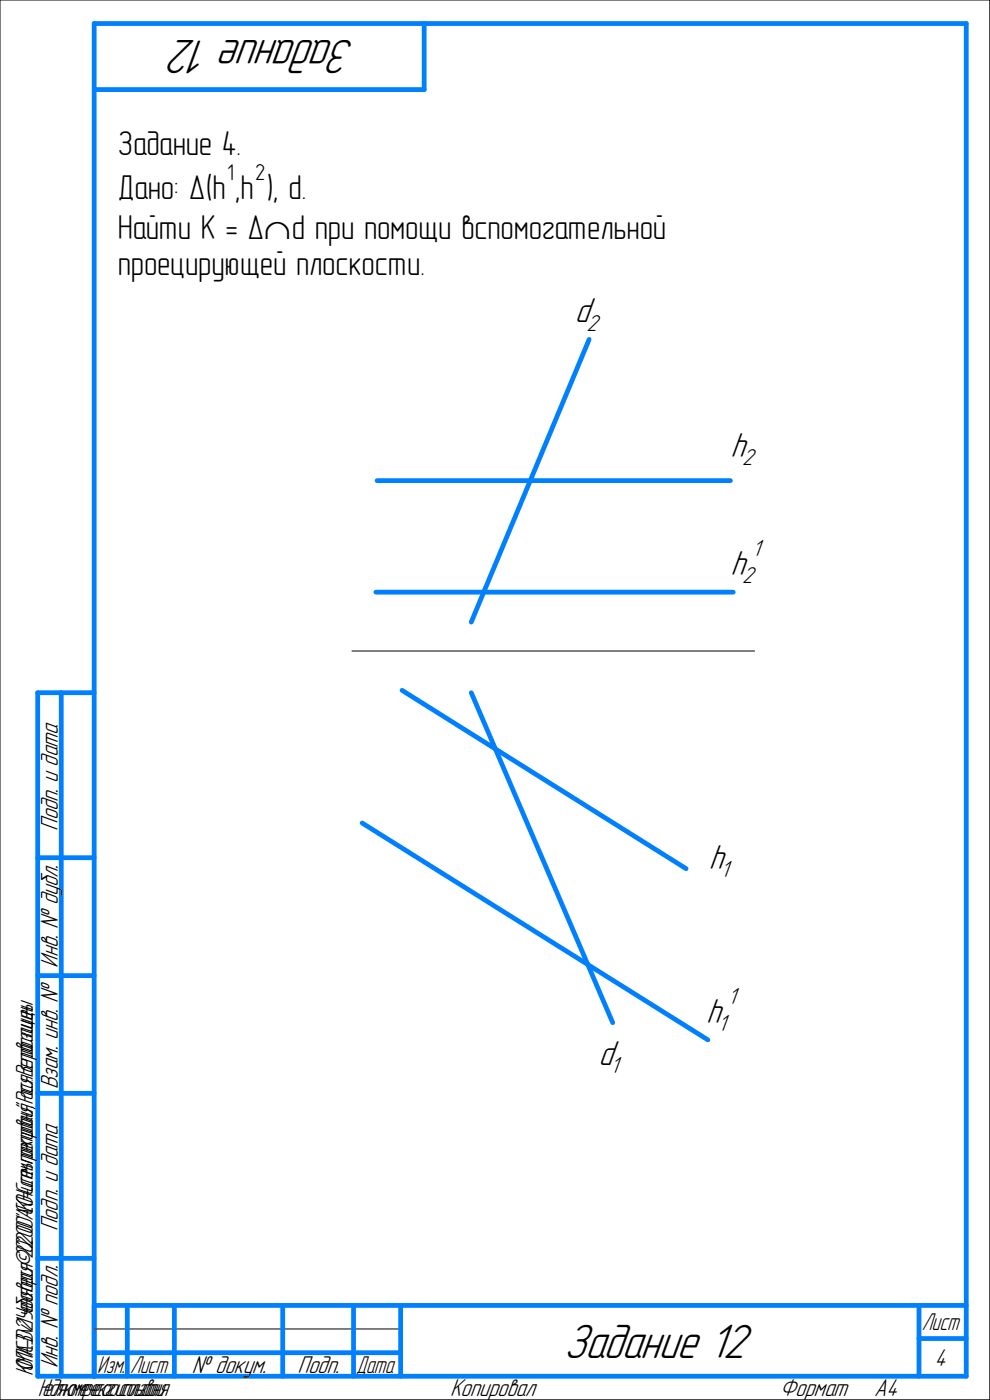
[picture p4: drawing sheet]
<svg xmlns="http://www.w3.org/2000/svg" width="210mm" height="297mm" viewBox="0 0 210 297" stroke-linecap="round" stroke-linejoin="round" font-family="sans-serif">
<path d="M0 0v297zM0 0h210zM210 0v297zM74.7 138.1h85.4zM0 297h210zM20 282h65z" fill="none" stroke="#000" stroke-width=".21"/>
<g fill="none" stroke="#0080ff" stroke-width="1">
<path d="M20 5v287zM20 5h185zM20 19h70zM90 5v14zM205 5v287zM125 72l-25 60zM80 102h75zM79.8 125.6h75.8zM8 147v145zM8 147h12zM13 147v145zM85.3 146.5l60.3 37.8z"/>
<path d="M100 147l30 70zM76.8 174.6l73.4 46zM8 182h12zM8 207h12zM8 232h12zM8 267h12zM20 277h185zM20 277v15zM27 277v15zM37 277v15zM60 277v15zM75 277v15z"/>
<path d="M85 277v15zM195 277v15zM8 292h12zM20 292h185zM20 287h7zM27 287h10zM37 287h23zM60 287h15zM75 287h10zM195 284h10z"/>
</g>
<g fill="#fff" stroke="#fff" stroke-width=".21">
<path d="M155 91.4h6.8zM155 91.4h6.8zM155 91.5h6.8zM155 91.5h6.8zM155 91.6h6.8zM155 91.6h6.8zM155 91.7h6.8zM155 91.7h6.8zM155 91.7h6.8zM155 91.8h6.8zM155 91.8h6.8zM155 91.9h6.8zM155 91.9h6.8zM155 91.9h6.8zM155 92h6.8zM155 92h6.8zM155 92.1h6.8zM155 92.1h6.8zM155 92.2h6.8zM155 92.2h6.8zM155 92.2h6.8zM155 92.3h6.8zM155 92.3h6.8zM155 92.4h6.8zM155 92.4h6.8zM155 92.5h6.8zM155 92.5h6.8zM155 92.5h6.8zM155 92.6h6.8zM155 92.6h6.8zM155 92.7h6.8zM155 92.7h6.8zM155 92.8h6.8zM155 92.8h6.8zM155 92.8h6.8zM155 92.9h6.8zM155 92.9h6.8zM155 93h6.8zM155 93h6.8zM155 93h6.8zM155 93.1h6.8zM155 93.1h6.8zM155 93.2h6.8zM155 93.2h6.8zM155 93.3h6.8zM155 93.3h6.8zM155 93.3h6.8zM155 93.4h6.8zM155 93.4h6.8zM155 93.5h6.8zM155 93.5h6.8zM155 93.6h6.8zM155 93.6h6.8zM155 93.6h6.8zM155 93.7h6.8zM155 93.7h6.8zM155 93.8h6.8zM155 93.8h6.8zM155 93.9h6.8zM155 93.9h6.8zM155 93.9h6.8zM155 94h6.8zM155 94h6.8zM155 94.1h6.8zM155 94.1h6.8zM155 94.1h6.8zM155 94.2h6.8zM155 94.2h6.8zM155 94.3h6.8zM155 94.3h6.8zM155 94.4h6.8zM155 94.4h6.8zM155 94.4h6.8zM155 94.5h6.8zM155 94.5h6.8zM155 94.6h6.8zM155 94.6h6.8zM155 94.7h6.8zM155 94.7h6.8zM155 94.7h6.8zM155 94.8h6.8zM155 94.8h6.8zM155 94.9h6.8zM155 94.9h6.8zM155 95h6.8zM155 95h6.8zM155 95h6.8zM155 95.1h6.8zM155 95.1h6.8zM155 95.2h6.8zM155 95.2h6.8zM155 95.2h6.8zM155 95.3h6.8zM155 95.3h6.8zM155 95.4h6.8zM155 95.4h6.8zM155 95.5h6.8zM155 95.5h6.8zM155 95.5h6.8zM155 95.6h6.8zM155 95.6h6.8zM155 95.7h6.8zM155 95.7h6.8zM155 95.8h6.8zM155 95.8h6.8zM155 95.8h6.8zM155 95.9h6.8zM155 95.9h6.8zM155 96h6.8zM155 96h6.8zM155 96.1h6.8zM155 96.1h6.8zM155 96.1h6.8zM155 96.2h6.8zM155 96.2h6.8zM155 96.3h6.8zM155 96.3h6.8zM155 96.4h6.8zM155 96.4h6.8zM155 96.4h6.8zM155 96.5h6.8zM155 96.5h6.8zM155 96.6h6.8zM155 96.6h6.8zM155 96.6h6.8zM155 96.7h6.8zM155 96.7h6.8zM155 96.8h6.8zM155 96.8h6.8zM155 96.9h6.8zM155 96.9h6.8zM155 96.9h6.8zM155 97h6.8zM155 97h6.8zM155 97.1h6.8zM155 97.1h6.8zM155 97.2h6.8zM155 97.2h6.8zM155 97.2h6.8zM155 97.3h6.8zM155 97.3h6.8zM155 97.4h6.8zM155 97.4h6.8zM155 97.5h6.8zM155 97.5h6.8zM155 97.5h6.8zM155 97.6h6.8zM155 97.6h6.8zM155 97.7h6.8zM155 97.7h6.8zM155 97.7h6.8zM155 97.8h6.8zM155 97.8h6.8zM155 97.9h6.8zM155 97.9h6.8zM155 98h6.8zM155 98h6.8zM155 98h6.8zM155 98.1h6.8zM155 98.1h6.8zM155 98.2h6.8zM155 98.2h6.8zM155 98.3h6.8zM155 98.3h6.8zM155 98.3h6.8zM155 98.4h6.8zM155 98.4h6.8zM155 98.5h6.8zM155 98.5h6.8zM155 98.6h6.8zM155 98.6h6.8zM155 98.6h6.8zM155 98.7h6.8zM155 98.7h6.8zM155 98.8h6.8zM155 98.8h6.8zM155 98.8h6.8zM155 98.9h6.8zM155 98.9h6.8zM155 99h6.8zM155 99h6.8zM155 99.1h6.8zM155 99.1h6.8zM155 99.1h6.8zM155 99.2h6.8zM155 99.2h6.8zM155 99.3h6.8zM155 99.3h6.8zM155 99.4h6.8zM155 99.4h6.8zM155 99.4h6.8zM155 99.5h6.8zM155 99.5h6.8zM155 99.6h6.8zM155 99.6h6.8zM155 99.7h6.8zM155 99.7h6.8z"/>
<path d="M155 114.3h7.2zM155 114.3h7.2zM155 114.3h7.2zM155 114.4h7.2zM155 114.4h7.2zM155 114.5h7.2zM155 114.5h7.2zM155 114.6h7.2zM155 114.6h7.2zM155 114.6h7.2zM155 114.7h7.2zM155 114.7h7.2zM155 114.8h7.2zM155 114.8h7.2zM155 114.9h7.2zM155 114.9h7.2zM155 114.9h7.2zM155 115h7.2zM155 115h7.2zM155 115.1h7.2zM155 115.1h7.2zM155 115.1h7.2zM155 115.2h7.2zM155 115.2h7.2zM155 115.3h7.2zM155 115.3h7.2zM155 115.4h7.2zM155 115.4h7.2zM155 115.4h7.2zM155 115.5h7.2zM155 115.5h7.2zM155 115.6h7.2zM155 115.6h7.2zM155 115.7h7.2zM155 115.7h7.2zM155 115.7h7.2zM155 115.8h7.2zM155 115.8h7.2zM155 115.9h7.2zM155 115.9h7.2zM155 116h7.2zM155 116h7.2zM155 116h7.2zM155 116.1h7.2zM155 116.1h7.2zM155 116.2h7.2zM155 116.2h7.2zM155 116.2h7.2zM155 116.3h7.2zM155 116.3h7.2zM155 116.4h7.2zM155 116.4h7.2zM155 116.5h7.2zM155 116.5h7.2zM155 116.5h7.2zM155 116.6h7.2zM155 116.6h7.2zM155 116.7h7.2zM155 116.7h7.2zM155 116.8h7.2zM155 116.8h7.2zM155 116.8h7.2zM155 116.9h7.2zM155 116.9h7.2zM155 117h7.2zM155 117h7.2zM155 117.1h7.2zM155 117.1h7.2zM155 117.1h7.2zM155 117.2h7.2zM155 117.2h7.2zM155 117.3h7.2zM155 117.3h7.2zM155 117.3h7.2zM155 117.4h7.2zM155 117.4h7.2zM155 117.5h7.2zM155 117.5h7.2zM155 117.6h7.2zM155 117.6h7.2zM155 117.6h7.2zM155 117.7h7.2zM155 117.7h7.2zM155 117.8h7.2zM155 117.8h7.2zM155 117.9h7.2zM155 117.9h7.2zM155 117.9h7.2zM155 118h7.2zM155 118h7.2zM155 118.1h7.2zM155 118.1h7.2zM155 118.2h7.2zM155 118.2h7.2zM155 118.2h7.2zM155 118.3h7.2zM155 118.3h7.2zM155 118.4h7.2zM155 118.4h7.2zM155 118.4h7.2zM155 118.5h7.2zM155 118.5h7.2zM155 118.6h7.2zM155 118.6h7.2zM155 118.7h7.2zM155 118.7h7.2zM155 118.7h7.2zM155 118.8h7.2zM155 118.8h7.2zM155 118.9h7.2zM155 118.9h7.2zM155 119h7.2zM155 119h7.2zM155 119h7.2zM155 119.1h7.2zM155 119.1h7.2zM155 119.2h7.2zM155 119.2h7.2zM155 119.3h7.2zM155 119.3h7.2zM155 119.3h7.2zM155 119.4h7.2zM155 119.4h7.2zM155 119.5h7.2zM155 119.5h7.2zM155 119.5h7.2zM155 119.6h7.2zM155 119.6h7.2zM155 119.7h7.2zM155 119.7h7.2zM155 119.8h7.2zM155 119.8h7.2zM155 119.8h7.2zM155 119.9h7.2zM155 119.9h7.2zM155 120h7.2zM155 120h7.2zM155 120.1h7.2zM155 120.1h7.2zM155 120.1h7.2zM155 120.2h7.2zM155 120.2h7.2zM155 120.3h7.2zM155 120.3h7.2zM155 120.4h7.2zM155 120.4h7.2zM155 120.4h7.2zM155 120.5h7.2zM155 120.5h7.2zM155 120.6h7.2zM155 120.6h7.2zM155 120.6h7.2zM155 120.7h7.2zM155 120.7h7.2zM155 120.8h7.2zM155 120.8h7.2zM155 120.9h7.2zM155 120.9h7.2zM155 120.9h7.2zM155 121h7.2zM155 121h7.2zM155 121.1h7.2zM155 121.1h7.2zM155 121.2h7.2zM155 121.2h7.2zM155 121.2h7.2zM155 121.3h7.2zM155 121.3h7.2zM155 121.4h7.2zM155 121.4h7.2zM155 121.5h7.2zM155 121.5h7.2zM155 121.5h7.2zM155 121.6h7.2zM155 121.6h7.2zM155 121.7h7.2zM155 121.7h7.2zM155 121.8h7.2zM155 121.8h7.2zM155 121.8h7.2zM155 121.9h7.2zM155 121.9h7.2zM155 122h7.2zM155 122h7.2zM155 122h7.2zM155 122.1h7.2zM155 122.1h7.2zM155 122.2h7.2zM155 122.2h7.2zM155 122.3h7.2zM155 122.3h7.2zM155 122.3h7.2zM155 122.4h7.2zM155 122.4h7.2zM155 122.5h7.2zM155 122.5h7.2zM155 122.6h7.2zM155 122.6h7.2zM155 122.6h7.2zM155 122.7h7.2zM155 122.7h7.2zM155 122.8h7.2zM155 122.8h7.2zM155 122.9h7.2zM155 122.9h7.2zM155 122.9h7.2zM155 123h7.2zM155 123h7.2zM155 123.1h7.2zM155 123.1h7.2zM155 123.1h7.2zM155 123.2h7.2zM155 123.2h7.2zM155 123.3h7.2zM155 123.3h7.2zM155 123.4h7.2zM155 123.4h7.2zM155 123.4h7.2zM155 123.5h7.2zM155 123.5h7.2zM155 123.6h7.2zM155 123.6h7.2zM155 123.7h7.2zM155 123.7h7.2zM155 123.7h7.2zM155 123.8h7.2zM155 123.8h7.2zM155 123.9h7.2zM155 123.9h7.2zM155 124h7.2zM155 124h7.2zM155 124h7.2zM155 124.1h7.2zM155 124.1h7.2zM155 124.2h7.2zM155 124.2h7.2zM155 124.2h7.2zM155 124.3h7.2zM155 124.3h7.2zM155 124.4h7.2zM155 124.4h7.2zM155 124.5h7.2zM155 124.5h7.2zM155 124.5h7.2zM155 124.6h7.2zM155 124.6h7.2zM155 124.7h7.2zM155 124.7h7.2z"/>
<path d="M127 220.4h6.1zM127 220.4h6.1zM127 220.5h6.1zM127 220.5h6.1zM127 220.6h6.1zM127 220.6h6.1zM127 220.6h6.1zM127 220.7h6.1zM127 220.7h6.1zM127 220.8h6.1zM127 220.8h6.1zM127 220.9h6.1zM127 220.9h6.1zM127 220.9h6.1zM127 221h6.1zM127 221h6.1zM127 221.1h6.1zM127 221.1h6.1zM127 221.1h6.1zM127 221.2h6.1zM127 221.2h6.1zM127 221.3h6.1zM127 221.3h6.1zM127 221.4h6.1zM127 221.4h6.1zM127 221.4h6.1zM127 221.5h6.1zM127 221.5h6.1zM127 221.6h6.1zM127 221.6h6.1zM127 221.7h6.1zM127 221.7h6.1zM127 221.7h6.1zM127 221.8h6.1zM127 221.8h6.1zM127 221.9h6.1zM127 221.9h6.1zM127 222h6.1zM127 222h6.1zM127 222h6.1zM127 222.1h6.1zM127 222.1h6.1zM127 222.2h6.1zM127 222.2h6.1zM127 222.2h6.1zM127 222.3h6.1zM127 222.3h6.1zM127 222.4h6.1zM127 222.4h6.1zM127 222.5h6.1zM127 222.5h6.1zM127 222.5h6.1zM127 222.6h6.1zM127 222.6h6.1zM127 222.7h6.1zM127 222.7h6.1zM127 222.8h6.1zM127 222.8h6.1zM127 222.8h6.1zM127 222.9h6.1zM127 222.9h6.1zM127 223h6.1zM127 223h6.1zM127 223.1h6.1zM127 223.1h6.1zM127 223.1h6.1zM127 223.2h6.1zM127 223.2h6.1zM127 223.3h6.1zM127 223.3h6.1zM127 223.4h6.1zM127 223.4h6.1zM127 223.4h6.1zM127 223.5h6.1zM127 223.5h6.1zM127 223.6h6.1zM127 223.6h6.1zM127 223.6h6.1zM127 223.7h6.1zM127 223.7h6.1zM127 223.8h6.1zM127 223.8h6.1zM127 223.9h6.1zM127 223.9h6.1zM127 223.9h6.1zM127 224h6.1zM127 224h6.1zM127 224.1h6.1zM127 224.1h6.1zM127 224.2h6.1zM127 224.2h6.1zM127 224.2h6.1zM127 224.3h6.1zM127 224.3h6.1zM127 224.4h6.1zM127 224.4h6.1zM127 224.5h6.1zM127 224.5h6.1zM127 224.5h6.1zM127 224.6h6.1zM127 224.6h6.1zM127 224.7h6.1zM127 224.7h6.1zM127 224.7h6.1zM127 224.8h6.1zM127 224.8h6.1zM127 224.9h6.1zM127 224.9h6.1zM127 225h6.1zM127 225h6.1zM127 225h6.1zM127 225.1h6.1zM127 225.1h6.1zM127 225.2h6.1zM127 225.2h6.1zM127 225.3h6.1zM127 225.3h6.1zM127 225.3h6.1zM127 225.4h6.1zM127 225.4h6.1zM127 225.5h6.1zM127 225.5h6.1zM127 225.6h6.1zM127 225.6h6.1zM127 225.6h6.1zM127 225.7h6.1zM127 225.7h6.1zM127 225.8h6.1zM127 225.8h6.1zM127 225.8h6.1zM127 225.9h6.1zM127 225.9h6.1zM127 226h6.1zM127 226h6.1zM127 226.1h6.1zM127 226.1h6.1zM127 226.1h6.1zM127 226.2h6.1zM127 226.2h6.1zM127 226.3h6.1zM127 226.3h6.1zM127 226.4h6.1zM127 226.4h6.1zM127 226.4h6.1zM127 226.5h6.1zM127 226.5h6.1zM127 226.6h6.1zM127 226.6h6.1zM127 226.7h6.1zM127 226.7h6.1zM127 226.7h6.1zM127 226.8h6.1zM127 226.8h6.1zM127 226.9h6.1zM127 226.9h6.1zM127 226.9h6.1zM127 227h6.1zM127 227h6.1zM127 227.1h6.1zM127 227.1h6.1zM127 227.2h6.1zM127 227.2h6.1zM127 227.2h6.1zM127 227.3h6.1zM127 227.3h6.1zM127 227.4h6.1zM127 227.4h6.1zM127 227.5h6.1zM127 227.5h6.1zM127 227.5h6.1zM127 227.6h6.1zM127 227.6h6.1zM127 227.7h6.1zM127 227.7h6.1zM127 227.8h6.1zM127 227.8h6.1zM127 227.8h6.1zM127 227.9h6.1zM127 227.9h6.1zM127 228h6.1zM127 228h6.1zM127 228h6.1zM127 228.1h6.1zM127 228.1h6.1zM127 228.2h6.1zM127 228.2h6.1zM127 228.3h6.1zM127 228.3h6.1zM127 228.3h6.1zM127 228.4h6.1zM127 228.4h6.1zM127 228.5h6.1zM127 228.5h6.1zM127 228.6h6.1zM127 228.6h6.1zM127 228.6h6.1zM127 228.7h6.1zM127 228.7h6.1z"/>
<path d="M150.4 178.7h6.1zM150.4 178.7h6.1zM150.4 178.8h6.1zM150.4 178.8h6.1zM150.4 178.9h6.1zM150.4 178.9h6.1zM150.4 178.9h6.1zM150.4 179h6.1zM150.4 179h6.1zM150.4 179.1h6.1zM150.4 179.1h6.1zM150.4 179.2h6.1zM150.4 179.2h6.1zM150.4 179.2h6.1zM150.4 179.3h6.1zM150.4 179.3h6.1zM150.4 179.4h6.1zM150.4 179.4h6.1zM150.4 179.5h6.1zM150.4 179.5h6.1zM150.4 179.5h6.1zM150.4 179.6h6.1zM150.4 179.6h6.1zM150.4 179.7h6.1zM150.4 179.7h6.1zM150.4 179.7h6.1zM150.4 179.8h6.1zM150.4 179.8h6.1zM150.4 179.9h6.1zM150.4 179.9h6.1zM150.4 180h6.1zM150.4 180h6.1zM150.4 180h6.1zM150.4 180.1h6.1zM150.4 180.1h6.1zM150.4 180.2h6.1zM150.4 180.2h6.1zM150.4 180.3h6.1zM150.4 180.3h6.1zM150.4 180.3h6.1zM150.4 180.4h6.1zM150.4 180.4h6.1zM150.4 180.5h6.1zM150.4 180.5h6.1zM150.4 180.6h6.1zM150.4 180.6h6.1zM150.4 180.6h6.1zM150.4 180.7h6.1zM150.4 180.7h6.1zM150.4 180.8h6.1zM150.4 180.8h6.1zM150.4 180.8h6.1zM150.4 180.9h6.1zM150.4 180.9h6.1zM150.4 181h6.1zM150.4 181h6.1zM150.4 181.1h6.1zM150.4 181.1h6.1zM150.4 181.1h6.1zM150.4 181.2h6.1zM150.4 181.2h6.1zM150.4 181.3h6.1zM150.4 181.3h6.1zM150.4 181.4h6.1zM150.4 181.4h6.1zM150.4 181.4h6.1zM150.4 181.5h6.1zM150.4 181.5h6.1zM150.4 181.6h6.1zM150.4 181.6h6.1zM150.4 181.7h6.1zM150.4 181.7h6.1zM150.4 181.7h6.1zM150.4 181.8h6.1zM150.4 181.8h6.1zM150.4 181.9h6.1zM150.4 181.9h6.1zM150.4 181.9h6.1zM150.4 182h6.1zM150.4 182h6.1zM150.4 182.1h6.1zM150.4 182.1h6.1zM150.4 182.2h6.1zM150.4 182.2h6.1zM150.4 182.2h6.1zM150.4 182.3h6.1zM150.4 182.3h6.1zM150.4 182.4h6.1zM150.4 182.4h6.1zM150.4 182.5h6.1zM150.4 182.5h6.1zM150.4 182.5h6.1zM150.4 182.6h6.1zM150.4 182.6h6.1zM150.4 182.7h6.1zM150.4 182.7h6.1zM150.4 182.8h6.1zM150.4 182.8h6.1zM150.4 182.8h6.1zM150.4 182.9h6.1zM150.4 182.9h6.1zM150.4 183h6.1zM150.4 183h6.1zM150.4 183h6.1zM150.4 183.1h6.1zM150.4 183.1h6.1zM150.4 183.2h6.1zM150.4 183.2h6.1zM150.4 183.3h6.1zM150.4 183.3h6.1zM150.4 183.3h6.1zM150.4 183.4h6.1zM150.4 183.4h6.1zM150.4 183.5h6.1zM150.4 183.5h6.1zM150.4 183.6h6.1zM150.4 183.6h6.1zM150.4 183.6h6.1zM150.4 183.7h6.1zM150.4 183.7h6.1zM150.4 183.8h6.1zM150.4 183.8h6.1zM150.4 183.9h6.1zM150.4 183.9h6.1zM150.4 183.9h6.1zM150.4 184h6.1zM150.4 184h6.1zM150.4 184.1h6.1zM150.4 184.1h6.1zM150.4 184.1h6.1zM150.4 184.2h6.1zM150.4 184.2h6.1zM150.4 184.3h6.1zM150.4 184.3h6.1zM150.4 184.4h6.1zM150.4 184.4h6.1zM150.4 184.4h6.1zM150.4 184.5h6.1zM150.4 184.5h6.1zM150.4 184.6h6.1zM150.4 184.6h6.1zM150.4 184.7h6.1zM150.4 184.7h6.1zM150.4 184.7h6.1zM150.4 184.8h6.1zM150.4 184.8h6.1zM150.4 184.9h6.1zM150.4 184.9h6.1zM150.4 185h6.1zM150.4 185h6.1zM150.4 185h6.1zM150.4 185.1h6.1zM150.4 185.1h6.1zM150.4 185.2h6.1zM150.4 185.2h6.1zM150.4 185.3h6.1zM150.4 185.3h6.1zM150.4 185.3h6.1zM150.4 185.4h6.1zM150.4 185.4h6.1zM150.4 185.5h6.1zM150.4 185.5h6.1zM150.4 185.5h6.1zM150.4 185.6h6.1zM150.4 185.6h6.1zM150.4 185.7h6.1zM150.4 185.7h6.1zM150.4 185.8h6.1zM150.4 185.8h6.1zM150.4 185.8h6.1zM150.4 185.9h6.1zM150.4 185.9h6.1zM150.4 186h6.1zM150.4 186h6.1zM150.4 186.1h6.1zM150.4 186.1h6.1zM150.4 186.1h6.1zM150.4 186.2h6.1zM150.4 186.2h6.1zM150.4 186.3h6.1zM150.4 186.3h6.1zM150.4 186.4h6.1zM150.4 186.4h6.1zM150.4 186.4h6.1zM150.4 186.5h6.1zM150.4 186.5h6.1zM150.4 186.6h6.1zM150.4 186.6h6.1zM150.4 186.6h6.1zM150.4 186.7h6.1zM150.4 186.7h6.1zM150.4 186.8h6.1zM150.4 186.8h6.1zM150.4 186.9h6.1zM150.4 186.9h6.1zM150.4 186.9h6.1zM150.4 187h6.1zM150.4 187h6.1z"/>
<path d="M149.9 209.3h7.2zM149.9 209.3h7.2zM149.9 209.3h7.2zM149.9 209.4h7.2zM149.9 209.4h7.2zM149.9 209.5h7.2zM149.9 209.5h7.2zM149.9 209.5h7.2zM149.9 209.6h7.2zM149.9 209.6h7.2zM149.9 209.7h7.2zM149.9 209.7h7.2zM149.9 209.8h7.2zM149.9 209.8h7.2zM149.9 209.8h7.2zM149.9 209.9h7.2zM149.9 209.9h7.2zM149.9 210h7.2zM149.9 210h7.2zM149.9 210.1h7.2zM149.9 210.1h7.2zM149.9 210.1h7.2zM149.9 210.2h7.2zM149.9 210.2h7.2zM149.9 210.3h7.2zM149.9 210.3h7.2zM149.9 210.4h7.2zM149.9 210.4h7.2zM149.9 210.4h7.2zM149.9 210.5h7.2zM149.9 210.5h7.2zM149.9 210.6h7.2zM149.9 210.6h7.2zM149.9 210.7h7.2zM149.9 210.7h7.2zM149.9 210.7h7.2zM149.9 210.8h7.2zM149.9 210.8h7.2zM149.9 210.9h7.2zM149.9 210.9h7.2zM149.9 210.9h7.2zM149.9 211h7.2zM149.9 211h7.2zM149.9 211.1h7.2zM149.9 211.1h7.2zM149.9 211.2h7.2zM149.9 211.2h7.2zM149.9 211.2h7.2zM149.9 211.3h7.2zM149.9 211.3h7.2zM149.9 211.4h7.2zM149.9 211.4h7.2zM149.9 211.5h7.2zM149.9 211.5h7.2zM149.9 211.5h7.2zM149.9 211.6h7.2zM149.9 211.6h7.2zM149.9 211.7h7.2zM149.9 211.7h7.2zM149.9 211.8h7.2zM149.9 211.8h7.2zM149.9 211.8h7.2zM149.9 211.9h7.2zM149.9 211.9h7.2zM149.9 212h7.2zM149.9 212h7.2zM149.9 212h7.2zM149.9 212.1h7.2zM149.9 212.1h7.2zM149.9 212.2h7.2zM149.9 212.2h7.2zM149.9 212.3h7.2zM149.9 212.3h7.2zM149.9 212.3h7.2zM149.9 212.4h7.2zM149.9 212.4h7.2zM149.9 212.5h7.2zM149.9 212.5h7.2zM149.9 212.6h7.2zM149.9 212.6h7.2zM149.9 212.6h7.2zM149.9 212.7h7.2zM149.9 212.7h7.2zM149.9 212.8h7.2zM149.9 212.8h7.2zM149.9 212.9h7.2zM149.9 212.9h7.2zM149.9 212.9h7.2zM149.9 213h7.2zM149.9 213h7.2zM149.9 213.1h7.2zM149.9 213.1h7.2zM149.9 213.1h7.2zM149.9 213.2h7.2zM149.9 213.2h7.2zM149.9 213.3h7.2zM149.9 213.3h7.2zM149.9 213.4h7.2zM149.9 213.4h7.2zM149.9 213.4h7.2zM149.9 213.5h7.2zM149.9 213.5h7.2zM149.9 213.6h7.2zM149.9 213.6h7.2zM149.9 213.7h7.2zM149.9 213.7h7.2zM149.9 213.7h7.2zM149.9 213.8h7.2zM149.9 213.8h7.2zM149.9 213.9h7.2zM149.9 213.9h7.2zM149.9 214h7.2zM149.9 214h7.2zM149.9 214h7.2zM149.9 214.1h7.2zM149.9 214.1h7.2zM149.9 214.2h7.2zM149.9 214.2h7.2zM149.9 214.2h7.2zM149.9 214.3h7.2zM149.9 214.3h7.2zM149.9 214.4h7.2zM149.9 214.4h7.2zM149.9 214.5h7.2zM149.9 214.5h7.2zM149.9 214.5h7.2zM149.9 214.6h7.2zM149.9 214.6h7.2zM149.9 214.7h7.2zM149.9 214.7h7.2zM149.9 214.8h7.2zM149.9 214.8h7.2zM149.9 214.8h7.2zM149.9 214.9h7.2zM149.9 214.9h7.2zM149.9 215h7.2zM149.9 215h7.2zM149.9 215.1h7.2zM149.9 215.1h7.2zM149.9 215.1h7.2zM149.9 215.2h7.2zM149.9 215.2h7.2zM149.9 215.3h7.2zM149.9 215.3h7.2zM149.9 215.3h7.2zM149.9 215.4h7.2zM149.9 215.4h7.2zM149.9 215.5h7.2zM149.9 215.5h7.2zM149.9 215.6h7.2zM149.9 215.6h7.2zM149.9 215.6h7.2zM149.9 215.7h7.2zM149.9 215.7h7.2zM149.9 215.8h7.2zM149.9 215.8h7.2zM149.9 215.9h7.2zM149.9 215.9h7.2zM149.9 215.9h7.2zM149.9 216h7.2zM149.9 216h7.2zM149.9 216.1h7.2zM149.9 216.1h7.2zM149.9 216.2h7.2zM149.9 216.2h7.2zM149.9 216.2h7.2zM149.9 216.3h7.2zM149.9 216.3h7.2zM149.9 216.4h7.2zM149.9 216.4h7.2zM149.9 216.5h7.2zM149.9 216.5h7.2zM149.9 216.5h7.2zM149.9 216.6h7.2zM149.9 216.6h7.2zM149.9 216.7h7.2zM149.9 216.7h7.2zM149.9 216.7h7.2zM149.9 216.8h7.2zM149.9 216.8h7.2zM149.9 216.9h7.2zM149.9 216.9h7.2zM149.9 217h7.2zM149.9 217h7.2zM149.9 217h7.2zM149.9 217.1h7.2zM149.9 217.1h7.2zM149.9 217.2h7.2zM149.9 217.2h7.2zM149.9 217.3h7.2zM149.9 217.3h7.2zM149.9 217.3h7.2zM149.9 217.4h7.2zM149.9 217.4h7.2zM149.9 217.5h7.2zM149.9 217.5h7.2zM149.9 217.6h7.2zM149.9 217.6h7.2zM149.9 217.6h7.2zM149.9 217.7h7.2zM149.9 217.7h7.2zM149.9 217.8h7.2zM149.9 217.8h7.2zM149.9 217.8h7.2zM149.9 217.9h7.2zM149.9 217.9h7.2zM149.9 218h7.2zM149.9 218h7.2zM149.9 218.1h7.2zM149.9 218.1h7.2zM149.9 218.1h7.2zM149.9 218.2h7.2zM149.9 218.2h7.2zM149.9 218.3h7.2zM149.9 218.3h7.2zM149.9 218.4h7.2zM149.9 218.4h7.2zM149.9 218.4h7.2zM149.9 218.5h7.2zM149.9 218.5h7.2zM149.9 218.6h7.2zM149.9 218.6h7.2zM149.9 218.7h7.2zM149.9 218.7h7.2zM149.9 218.7h7.2zM149.9 218.8h7.2zM149.9 218.8h7.2zM149.9 218.9h7.2zM149.9 218.9h7.2zM149.9 218.9h7.2zM149.9 219h7.2zM149.9 219h7.2zM149.9 219.1h7.2zM149.9 219.1h7.2zM149.9 219.2h7.2zM149.9 219.2h7.2zM149.9 219.2h7.2zM149.9 219.3h7.2zM149.9 219.3h7.2zM149.9 219.4h7.2zM149.9 219.4h7.2zM149.9 219.5h7.2zM149.9 219.5h7.2zM149.9 219.5h7.2zM149.9 219.6h7.2zM149.9 219.6h7.2zM149.9 219.7h7.2zM149.9 219.7h7.2z"/>
<path d="M25 27h26.2zM25 27.1h26.2zM25 27.1h26.2zM25 27.1h26.2zM25 27.2h26.2zM25 27.2h26.2zM25 27.3h26.2zM25 27.3h26.2zM25 27.3h26.2zM25 27.4h26.2zM25 27.4h26.2zM25 27.5h26.2zM25 27.5h26.2zM25 27.6h26.2zM25 27.6h26.2zM25 27.6h26.2zM25 27.7h26.2zM25 27.7h26.2zM25 27.8h26.2zM25 27.8h26.2zM25 27.9h26.2zM25 27.9h26.2zM25 27.9h26.2zM25 28h26.2zM25 28h26.2zM25 28.1h26.2zM25 28.1h26.2zM25 28.2h26.2zM25 28.2h26.2zM25 28.2h26.2zM25 28.3h26.2zM25 28.3h26.2zM25 28.4h26.2zM25 28.4h26.2zM25 28.4h26.2zM25 28.5h26.2zM25 28.5h26.2zM25 28.6h26.2zM25 28.6h26.2zM25 28.7h26.2zM25 28.7h26.2zM25 28.7h26.2zM25 28.8h26.2zM25 28.8h26.2zM25 28.9h26.2zM25 28.9h26.2zM25 29h26.2zM25 29h26.2zM25 29h26.2zM25 29.1h26.2zM25 29.1h26.2zM25 29.2h26.2zM25 29.2h26.2zM25 29.3h26.2zM25 29.3h26.2zM25 29.3h26.2zM25 29.4h26.2zM25 29.4h26.2zM25 29.5h26.2zM25 29.5h26.2zM25 29.5h26.2zM25 29.6h26.2zM25 29.6h26.2zM25 29.7h26.2zM25 29.7h26.2zM25 29.8h26.2zM25 29.8h26.2zM25 29.8h26.2zM25 29.9h26.2zM25 29.9h26.2zM25 30h26.2zM25 30h26.2zM25 30.1h26.2zM25 30.1h26.2zM25 30.1h26.2zM25 30.2h26.2zM25 30.2h26.2zM25 30.3h26.2zM25 30.3h26.2zM25 30.4h26.2zM25 30.4h26.2zM25 30.4h26.2zM25 30.5h26.2zM25 30.5h26.2zM25 30.6h26.2zM25 30.6h26.2zM25 30.6h26.2zM25 30.7h26.2zM25 30.7h26.2zM25 30.8h26.2zM25 30.8h26.2zM25 30.9h26.2zM25 30.9h26.2zM25 30.9h26.2zM25 31h26.2zM25 31h26.2zM25 31.1h26.2zM25 31.1h26.2zM25 31.2h26.2zM25 31.2h26.2zM25 31.2h26.2zM25 31.3h26.2zM25 31.3h26.2zM25 31.4h26.2zM25 31.4h26.2zM25 31.5h26.2zM25 31.5h26.2zM25 31.5h26.2zM25 31.6h26.2zM25 31.6h26.2zM25 31.7h26.2zM25 31.7h26.2zM25 31.7h26.2zM25 31.8h26.2zM25 31.8h26.2zM25 31.9h26.2zM25 31.9h26.2zM25 32h26.2zM25 32h26.2zM25 32h26.2zM25 32.1h26.2zM25 32.1h26.2zM25 32.2h26.2zM25 32.2h26.2zM25 32.3h26.2zM25 32.3h26.2zM25 32.3h26.2zM25 32.4h26.2zM25 32.4h26.2zM25 32.5h26.2zM25 32.5h26.2zM25 32.6h26.2zM25 32.6h26.2zM25 32.6h26.2zM25 32.7h26.2zM25 32.7h26.2zM25 32.8h26.2zM25 32.8h26.2zM25 32.9h26.2zM25 32.9h26.2zM25 32.9h26.2zM25 33h26.2zM25 33h26.2zM25 33.1h26.2zM25 33.1h26.2zM25 33.1h26.2zM25 33.2h26.2zM25 33.2h26.2zM25 33.3h26.2zM25 33.3h26.2zM25 33.4h26.2zM25 33.4h26.2zM25 33.4h26.2zM25 33.5h26.2zM25 33.5h26.2zM25 33.6h26.2zM25 33.6h26.2zM25 33.7h26.2zM25 33.7h26.2zM25 33.7h26.2zM25 33.8h26.2zM25 33.8h26.2zM25 33.9h26.2zM25 33.9h26.2zM25 34h26.2zM25 34h26.2zM25 34h26.2zM25 34.1h26.2zM25 34.1h26.2zM25 34.2h26.2zM25 34.2h26.2zM25 34.2h26.2zM25 34.3h26.2zM25 34.3h26.2z"/>
<path d="M25 34.4h40.1zM25 34.4h40.1zM25 34.5h40.1zM25 34.5h40.1zM25 34.5h40.1zM25 34.6h40.1zM25 34.6h40.1zM25 34.7h40.1zM25 34.7h40.1zM25 34.8h40.1zM25 34.8h40.1zM25 34.8h40.1zM25 34.9h40.1zM25 34.9h40.1zM25 35h40.1zM25 35h40.1zM25 35.1h40.1zM25 35.1h40.1zM25 35.1h40.1zM25 35.2h40.1zM25 35.2h40.1zM25 35.3h40.1zM25 35.3h40.1zM25 35.3h40.1zM25 35.4h40.1zM25 35.4h40.1zM25 35.5h40.1zM25 35.5h40.1zM25 35.6h40.1zM25 35.6h40.1zM25 35.6h40.1zM25 35.7h40.1zM25 35.7h40.1zM25 35.8h40.1zM25 35.8h40.1zM25 35.9h40.1zM25 35.9h40.1zM25 35.9h40.1zM25 36h40.1zM25 36h40.1zM25 36.1h40.1zM25 36.1h40.1zM25 36.2h40.1zM25 36.2h40.1zM25 36.2h40.1zM25 36.3h40.1zM25 36.3h40.1zM25 36.4h40.1zM25 36.4h40.1zM25 36.4h40.1zM25 36.5h40.1zM25 36.5h40.1zM25 36.6h40.1zM25 36.6h40.1zM25 36.7h40.1zM25 36.7h40.1zM25 36.7h40.1zM25 36.8h40.1zM25 36.8h40.1zM25 36.9h40.1zM25 36.9h40.1zM25 37h40.1zM25 37h40.1zM25 37h40.1zM25 37.1h40.1zM25 37.1h40.1zM25 37.2h40.1zM25 37.2h40.1zM25 37.3h40.1zM25 37.3h40.1zM25 37.3h40.1zM25 37.4h40.1zM25 37.4h40.1zM25 37.5h40.1zM25 37.5h40.1zM25 37.5h40.1zM25 37.6h40.1zM25 37.6h40.1zM25 37.7h40.1zM25 37.7h40.1zM25 37.8h40.1zM25 37.8h40.1zM25 37.8h40.1zM25 37.9h40.1zM25 37.9h40.1zM25 38h40.1zM25 38h40.1zM25 38.1h40.1zM25 38.1h40.1zM25 38.1h40.1zM25 38.2h40.1zM25 38.2h40.1zM25 38.3h40.1zM25 38.3h40.1zM25 38.4h40.1zM25 38.4h40.1zM25 38.4h40.1zM25 38.5h40.1zM25 38.5h40.1zM25 38.6h40.1zM25 38.6h40.1zM25 38.7h40.1zM25 38.7h40.1zM25 38.7h40.1zM25 38.8h40.1zM25 38.8h40.1zM25 38.9h40.1zM25 38.9h40.1zM25 38.9h40.1zM25 39h40.1zM25 39h40.1zM25 39.1h40.1zM25 39.1h40.1zM25 39.2h40.1zM25 39.2h40.1zM25 39.2h40.1zM25 39.3h40.1zM25 39.3h40.1zM25 39.4h40.1zM25 39.4h40.1zM25 39.5h40.1zM25 39.5h40.1zM25 39.5h40.1zM25 39.6h40.1zM25 39.6h40.1zM25 39.7h40.1zM25 39.7h40.1zM25 39.8h40.1zM25 39.8h40.1zM25 39.8h40.1zM25 39.9h40.1zM25 39.9h40.1zM25 40h40.1zM25 40h40.1zM25 40h40.1zM25 40.1h40.1zM25 40.1h40.1zM25 40.2h40.1zM25 40.2h40.1zM25 40.3h40.1zM25 40.3h40.1zM25 40.3h40.1zM25 40.4h40.1zM25 40.4h40.1zM25 40.5h40.1zM25 40.5h40.1zM25 40.6h40.1zM25 40.6h40.1zM25 40.6h40.1zM25 40.7h40.1zM25 40.7h40.1zM25 40.8h40.1zM25 40.8h40.1zM25 40.9h40.1zM25 40.9h40.1zM25 40.9h40.1zM25 41h40.1zM25 41h40.1zM25 41.1h40.1zM25 41.1h40.1zM25 41.1h40.1zM25 41.2h40.1zM25 41.2h40.1zM25 41.3h40.1zM25 41.3h40.1zM25 41.4h40.1zM25 41.4h40.1zM25 41.4h40.1zM25 41.5h40.1zM25 41.5h40.1zM25 41.6h40.1zM25 41.6h40.1zM25 41.7h40.1zM25 41.7h40.1zM25 41.7h40.1zM25 41.8h40.1zM25 41.8h40.1zM25 41.9h40.1zM25 41.9h40.1zM25 42h40.1zM25 42h40.1zM25 42h40.1zM25 42.1h40.1zM25 42.1h40.1zM25 42.2h40.1zM25 42.2h40.1zM25 42.2h40.1zM25 42.3h40.1zM25 42.3h40.1zM25 42.4h40.1zM25 42.4h40.1zM25 42.5h40.1zM25 42.5h40.1zM25 42.5h40.1zM25 42.6h40.1zM25 42.6h40.1zM25 42.7h40.1zM25 42.7h40.1zM25 42.8h40.1zM25 42.8h40.1zM25 42.8h40.1zM25 42.9h40.1zM25 42.9h40.1zM25 43h40.1zM25 43h40.1zM25 43.1h40.1zM25 43.1h40.1zM25 43.1h40.1zM25 43.2h40.1zM25 43.2h40.1zM25 43.3h40.1zM25 43.3h40.1zM25 43.3h40.1zM25 43.4h40.1zM25 43.4h40.1zM25 43.5h40.1zM25 43.5h40.1zM25 43.6h40.1zM25 43.6h40.1zM25 43.6h40.1zM25 43.7h40.1zM25 43.7h40.1zM25 43.8h40.1zM25 43.8h40.1zM25 43.9h40.1zM25 43.9h40.1zM25 43.9h40.1z"/>
<path d="M25 44h118.4zM25 44h118.4zM25 44.1h118.4zM25 44.1h118.4zM25 44.2h118.4zM25 44.2h118.4zM25 44.2h118.4zM25 44.3h118.4zM25 44.3h118.4zM25 44.4h118.4zM25 44.4h118.4zM25 44.4h118.4zM25 44.5h118.4zM25 44.5h118.4zM25 44.6h118.4zM25 44.6h118.4zM25 44.7h118.4zM25 44.7h118.4zM25 44.7h118.4zM25 44.8h118.4zM25 44.8h118.4zM25 44.9h118.4zM25 44.9h118.4zM25 45h118.4zM25 45h118.4zM25 45h118.4zM25 45.1h118.4zM25 45.1h118.4zM25 45.2h118.4zM25 45.2h118.4zM25 45.3h118.4zM25 45.3h118.4zM25 45.3h118.4zM25 45.4h118.4zM25 45.4h118.4zM25 45.5h118.4zM25 45.5h118.4zM25 45.6h118.4zM25 45.6h118.4zM25 45.6h118.4zM25 45.7h118.4zM25 45.7h118.4zM25 45.8h118.4zM25 45.8h118.4zM25 45.8h118.4zM25 45.9h118.4zM25 45.9h118.4zM25 46h118.4zM25 46h118.4zM25 46.1h118.4zM25 46.1h118.4zM25 46.1h118.4zM25 46.2h118.4zM25 46.2h118.4zM25 46.3h118.4zM25 46.3h118.4zM25 46.4h118.4zM25 46.4h118.4zM25 46.4h118.4zM25 46.5h118.4zM25 46.5h118.4zM25 46.6h118.4zM25 46.6h118.4zM25 46.7h118.4zM25 46.7h118.4zM25 46.7h118.4zM25 46.8h118.4zM25 46.8h118.4zM25 46.9h118.4zM25 46.9h118.4zM25 46.9h118.4zM25 47h118.4zM25 47h118.4zM25 47.1h118.4zM25 47.1h118.4zM25 47.2h118.4zM25 47.2h118.4zM25 47.2h118.4zM25 47.3h118.4zM25 47.3h118.4zM25 47.4h118.4zM25 47.4h118.4zM25 47.5h118.4zM25 47.5h118.4zM25 47.5h118.4zM25 47.6h118.4zM25 47.6h118.4zM25 47.7h118.4zM25 47.7h118.4zM25 47.8h118.4zM25 47.8h118.4zM25 47.8h118.4zM25 47.9h118.4zM25 47.9h118.4zM25 48h118.4zM25 48h118.4zM25 48h118.4zM25 48.1h118.4zM25 48.1h118.4zM25 48.2h118.4zM25 48.2h118.4zM25 48.3h118.4zM25 48.3h118.4zM25 48.3h118.4zM25 48.4h118.4zM25 48.4h118.4zM25 48.5h118.4zM25 48.5h118.4zM25 48.6h118.4zM25 48.6h118.4zM25 48.6h118.4zM25 48.7h118.4zM25 48.7h118.4zM25 48.8h118.4zM25 48.8h118.4zM25 48.9h118.4zM25 48.9h118.4zM25 48.9h118.4zM25 49h118.4zM25 49h118.4zM25 49.1h118.4zM25 49.1h118.4zM25 49.1h118.4zM25 49.2h118.4zM25 49.2h118.4zM25 49.3h118.4zM25 49.3h118.4zM25 49.4h118.4zM25 49.4h118.4zM25 49.4h118.4zM25 49.5h118.4zM25 49.5h118.4zM25 49.6h118.4zM25 49.6h118.4zM25 49.7h118.4zM25 49.7h118.4zM25 49.7h118.4zM25 49.8h118.4zM25 49.8h118.4zM25 49.9h118.4zM25 49.9h118.4zM25 50h118.4zM25 50h118.4zM25 50h118.4zM25 50.1h118.4zM25 50.1h118.4zM25 50.2h118.4zM25 50.2h118.4zM25 50.2h118.4zM25 50.3h118.4zM25 50.3h118.4zM25 50.4h118.4zM25 50.4h118.4zM25 50.5h118.4zM25 50.5h118.4zM25 50.5h118.4zM25 50.6h118.4zM25 50.6h118.4zM25 50.7h118.4zM25 50.7h118.4zM25 50.8h118.4zM25 50.8h118.4zM25 50.8h118.4zM25 50.9h118.4zM25 50.9h118.4zM25 51h118.4zM25 51h118.4zM25 51.1h118.4zM25 51.1h118.4zM25 51.1h118.4zM25 51.2h118.4zM25 51.2h118.4zM25 51.3h118.4zM25 51.3h118.4zM25 51.4h118.4zM25 51.4h118.4zM25 51.4h118.4zM25 51.5h118.4zM25 51.5h118.4zM25 51.6h118.4zM25 51.6h118.4zM25 51.6h118.4zM25 51.7h118.4zM25 51.7h118.4zM25 51.8h118.4zM25 51.8h118.4zM25 51.9h118.4zM25 51.9h118.4zM25 51.9h118.4zM25 52h118.4zM25 52h118.4zM25 52.1h118.4zM25 52.1h118.4zM25 52.2h118.4zM25 52.2h118.4zM25 52.2h118.4zM25 52.3h118.4zM25 52.3h118.4zM25 52.4h118.4zM25 52.4h118.4zM25 52.5h118.4zM25 52.5h118.4zM25 52.5h118.4z"/>
<path d="M25 52.6h65.2zM25 52.6h65.2zM25 52.7h65.2zM25 52.7h65.2zM25 52.7h65.2zM25 52.8h65.2zM25 52.8h65.2zM25 52.9h65.2zM25 52.9h65.2zM25 53h65.2zM25 53h65.2zM25 53h65.2zM25 53.1h65.2zM25 53.1h65.2zM25 53.2h65.2zM25 53.2h65.2zM25 53.3h65.2zM25 53.3h65.2zM25 53.3h65.2zM25 53.4h65.2zM25 53.4h65.2zM25 53.5h65.2zM25 53.5h65.2zM25 53.6h65.2zM25 53.6h65.2zM25 53.6h65.2zM25 53.7h65.2zM25 53.7h65.2zM25 53.8h65.2zM25 53.8h65.2zM25 53.8h65.2zM25 53.9h65.2zM25 53.9h65.2zM25 54h65.2zM25 54h65.2zM25 54.1h65.2zM25 54.1h65.2zM25 54.1h65.2zM25 54.2h65.2zM25 54.2h65.2zM25 54.3h65.2zM25 54.3h65.2zM25 54.4h65.2zM25 54.4h65.2zM25 54.4h65.2zM25 54.5h65.2zM25 54.5h65.2zM25 54.6h65.2zM25 54.6h65.2zM25 54.7h65.2zM25 54.7h65.2zM25 54.7h65.2zM25 54.8h65.2zM25 54.8h65.2zM25 54.9h65.2zM25 54.9h65.2zM25 54.9h65.2zM25 55h65.2zM25 55h65.2zM25 55.1h65.2zM25 55.1h65.2zM25 55.2h65.2zM25 55.2h65.2zM25 55.2h65.2zM25 55.3h65.2zM25 55.3h65.2zM25 55.4h65.2zM25 55.4h65.2zM25 55.5h65.2zM25 55.5h65.2zM25 55.5h65.2zM25 55.6h65.2zM25 55.6h65.2zM25 55.7h65.2zM25 55.7h65.2zM25 55.8h65.2zM25 55.8h65.2zM25 55.8h65.2zM25 55.9h65.2zM25 55.9h65.2zM25 56h65.2zM25 56h65.2zM25 56h65.2zM25 56.1h65.2zM25 56.1h65.2zM25 56.2h65.2zM25 56.2h65.2zM25 56.3h65.2zM25 56.3h65.2zM25 56.3h65.2zM25 56.4h65.2zM25 56.4h65.2zM25 56.5h65.2zM25 56.5h65.2zM25 56.6h65.2zM25 56.6h65.2zM25 56.6h65.2zM25 56.7h65.2zM25 56.7h65.2zM25 56.8h65.2zM25 56.8h65.2zM25 56.9h65.2zM25 56.9h65.2zM25 56.9h65.2zM25 57h65.2zM25 57h65.2zM25 57.1h65.2zM25 57.1h65.2zM25 57.1h65.2zM25 57.2h65.2zM25 57.2h65.2zM25 57.3h65.2zM25 57.3h65.2zM25 57.4h65.2zM25 57.4h65.2zM25 57.4h65.2zM25 57.5h65.2zM25 57.5h65.2zM25 57.6h65.2zM25 57.6h65.2zM25 57.7h65.2zM25 57.7h65.2zM25 57.7h65.2zM25 57.8h65.2zM25 57.8h65.2zM25 57.9h65.2zM25 57.9h65.2zM25 58h65.2zM25 58h65.2zM25 58h65.2zM25 58.1h65.2zM25 58.1h65.2zM25 58.2h65.2zM25 58.2h65.2zM25 58.3h65.2zM25 58.3h65.2zM25 58.3h65.2zM25 58.4h65.2zM25 58.4h65.2zM25 58.5h65.2zM25 58.5h65.2zM25 58.5h65.2zM25 58.6h65.2zM25 58.6h65.2zM25 58.7h65.2zM25 58.7h65.2zM25 58.8h65.2zM25 58.8h65.2zM25 58.8h65.2zM25 58.9h65.2zM25 58.9h65.2zM25 59h65.2zM25 59h65.2zM25 59.1h65.2zM25 59.1h65.2zM25 59.1h65.2zM25 59.2h65.2zM25 59.2h65.2zM25 59.3h65.2zM25 59.3h65.2zM25 59.4h65.2zM25 59.4h65.2zM25 59.4h65.2zM25 59.5h65.2zM25 59.5h65.2zM25 59.6h65.2zM25 59.6h65.2zM25 59.6h65.2zM25 59.7h65.2zM25 59.7h65.2zM25 59.8h65.2zM25 59.8h65.2zM25 59.9h65.2zM25 59.9h65.2z"/>
<path d="M122 62.8h6.7zM122 62.9h6.7zM122 62.9h6.7zM122 62.9h6.7zM122 63h6.7zM122 63h6.7zM122 63.1h6.7zM122 63.1h6.7zM122 63.2h6.7zM122 63.2h6.7zM122 63.2h6.7zM122 63.3h6.7zM122 63.3h6.7zM122 63.4h6.7zM122 63.4h6.7zM122 63.5h6.7zM122 63.5h6.7zM122 63.5h6.7zM122 63.6h6.7zM122 63.6h6.7zM122 63.7h6.7zM122 63.7h6.7zM122 63.8h6.7zM122 63.8h6.7zM122 63.8h6.7zM122 63.9h6.7zM122 63.9h6.7zM122 64h6.7zM122 64h6.7zM122 64.1h6.7zM122 64.1h6.7zM122 64.1h6.7zM122 64.2h6.7zM122 64.2h6.7zM122 64.3h6.7zM122 64.3h6.7zM122 64.3h6.7zM122 64.4h6.7zM122 64.4h6.7zM122 64.5h6.7zM122 64.5h6.7zM122 64.6h6.7zM122 64.6h6.7zM122 64.6h6.7zM122 64.7h6.7zM122 64.7h6.7zM122 64.8h6.7zM122 64.8h6.7zM122 64.9h6.7zM122 64.9h6.7zM122 64.9h6.7zM122 65h6.7zM122 65h6.7zM122 65.1h6.7zM122 65.1h6.7zM122 65.2h6.7zM122 65.2h6.7zM122 65.2h6.7zM122 65.3h6.7zM122 65.3h6.7zM122 65.4h6.7zM122 65.4h6.7zM122 65.4h6.7zM122 65.5h6.7zM122 65.5h6.7zM122 65.6h6.7zM122 65.6h6.7zM122 65.7h6.7zM122 65.7h6.7zM122 65.7h6.7zM122 65.8h6.7zM122 65.8h6.7zM122 65.9h6.7zM122 65.9h6.7zM122 66h6.7zM122 66h6.7zM122 66h6.7zM122 66.1h6.7zM122 66.1h6.7zM122 66.2h6.7zM122 66.2h6.7zM122 66.3h6.7zM122 66.3h6.7zM122 66.3h6.7zM122 66.4h6.7zM122 66.4h6.7zM122 66.5h6.7zM122 66.5h6.7zM122 66.5h6.7zM122 66.6h6.7zM122 66.6h6.7zM122 66.7h6.7zM122 66.7h6.7zM122 66.8h6.7zM122 66.8h6.7zM122 66.8h6.7zM122 66.9h6.7zM122 66.9h6.7zM122 67h6.7zM122 67h6.7zM122 67.1h6.7zM122 67.1h6.7zM122 67.1h6.7zM122 67.2h6.7zM122 67.2h6.7zM122 67.3h6.7zM122 67.3h6.7zM122 67.4h6.7zM122 67.4h6.7zM122 67.4h6.7zM122 67.5h6.7zM122 67.5h6.7zM122 67.6h6.7zM122 67.6h6.7zM122 67.6h6.7zM122 67.7h6.7zM122 67.7h6.7zM122 67.8h6.7zM122 67.8h6.7zM122 67.9h6.7zM122 67.9h6.7zM122 67.9h6.7zM122 68h6.7zM122 68h6.7zM122 68.1h6.7zM122 68.1h6.7zM122 68.2h6.7zM122 68.2h6.7zM122 68.2h6.7zM122 68.3h6.7zM122 68.3h6.7zM122 68.4h6.7zM122 68.4h6.7zM122 68.5h6.7zM122 68.5h6.7zM122 68.5h6.7zM122 68.6h6.7zM122 68.6h6.7zM122 68.7h6.7zM122 68.7h6.7zM122 68.7h6.7zM122 68.8h6.7zM122 68.8h6.7zM122 68.9h6.7zM122 68.9h6.7zM122 69h6.7zM122 69h6.7zM122 69h6.7zM122 69.1h6.7zM122 69.1h6.7zM122 69.2h6.7zM122 69.2h6.7zM122 69.3h6.7zM122 69.3h6.7zM122 69.3h6.7zM122 69.4h6.7zM122 69.4h6.7zM122 69.5h6.7zM122 69.5h6.7zM122 69.6h6.7zM122 69.6h6.7zM122 69.6h6.7zM122 69.7h6.7zM122 69.7h6.7zM122 69.8h6.7zM122 69.8h6.7zM122 69.8h6.7zM122 69.9h6.7zM122 69.9h6.7zM122 70h6.7zM122 70h6.7zM122 70.1h6.7zM122 70.1h6.7zM122 70.1h6.7zM122 70.2h6.7zM122 70.2h6.7zM122 70.3h6.7zM122 70.3h6.7zM122 70.4h6.7zM122 70.4h6.7zM122 70.4h6.7zM122 70.5h6.7zM122 70.5h6.7zM122 70.6h6.7zM122 70.6h6.7zM122 70.7h6.7zM122 70.7h6.7zM122 70.7h6.7zM122 70.8h6.7zM122 70.8h6.7zM122 70.9h6.7zM122 70.9h6.7zM122 71h6.7zM122 71h6.7zM122 71h6.7zM122 71.1h6.7zM122 71.1h6.7z"/>
</g>
<g font-size="10.9">
<text x="75.4" y="8.5" transform="rotate(-180 75.4 8.5)">Задание 12</text>
<text x="119.6" y="288">Задание 12</text>
</g>
<g font-size="7.8">
<text x="122" y="68.4">d</text>
<text x="155" y="97">h</text>
<text x="155" y="122">h</text>
<text x="150.4" y="184.3">h</text>
<text x="149.9" y="217">h</text>
<text x="127" y="226">d</text>
</g>
<g font-size="7.3">
<text x="25" y="32.8">Задание 4.</text>
<text x="25" y="42.3">Дано: Δ(h ,h ), d.</text>
<text x="25" y="50.7">Найти K = Δ∩d при помощи вспомогательной</text>
<text x="25" y="58.4">проецирующей плоскости.</text>
</g>
<g font-size="5.5">
<text x="12.3" y="176.2" transform="rotate(-90 12.3 176.2)">Подп. и дата</text>
<text x="12.3" y="205.3" transform="rotate(-90 12.3 205.3)">Инв. № дубл.</text>
<text x="12.3" y="231.1" transform="rotate(-90 12.3 231.1)">Взам. инв. №</text>
<text x="12.3" y="261.2" transform="rotate(-90 12.3 261.2)">Подп. и дата</text>
<text x="12.3" y="290.3" transform="rotate(-90 12.3 290.3)">Инв. № подл.</text>
<text x="40.7" y="291.3">№ докум.</text>
<text x="63.1" y="291.3">Подп.</text>
<text x="198.3" y="289.8">4</text>
<text x="95.5" y="296.3">Копировал</text>
<text x="165.5" y="296.3">Формат</text>
<text x="185.5" y="296.3">A4</text>
</g>
<g font-size="5.4">
<text x="195.6" y="282.3">Лист</text>
<text x="7" y="292" transform="rotate(-90 7 292)">КОМПАС-3Dv21Учебнаяверсия©2022ООО&quot;АСКОН-Системыпроектирования&quot;,Россия.Всеправазащищены.</text>
<text x="20.6" y="291.3">Изм.</text>
<text x="27.6" y="291.3">Лист</text>
<text x="75.6" y="291.3">Дата</text>
<text x="8" y="296.3">Недлякоммерческогоиспользования</text>
</g>
<g font-size="5.2">
<text x="124.4" y="70.2">2</text>
<text x="157.5" y="98.7">2</text>
<text x="159.6" y="118">1</text>
<text x="157.5" y="123.7">2</text>
<text x="152.9" y="186">1</text>
<text x="154.4" y="213">1</text>
<text x="152.3" y="218.7">1</text>
<text x="129.5" y="227.7">1</text>
</g>
<g font-size="4.9">
<text x="48.2" y="38.2">1</text>
<text x="54.1" y="38.2">2</text>
</g>
</svg>
